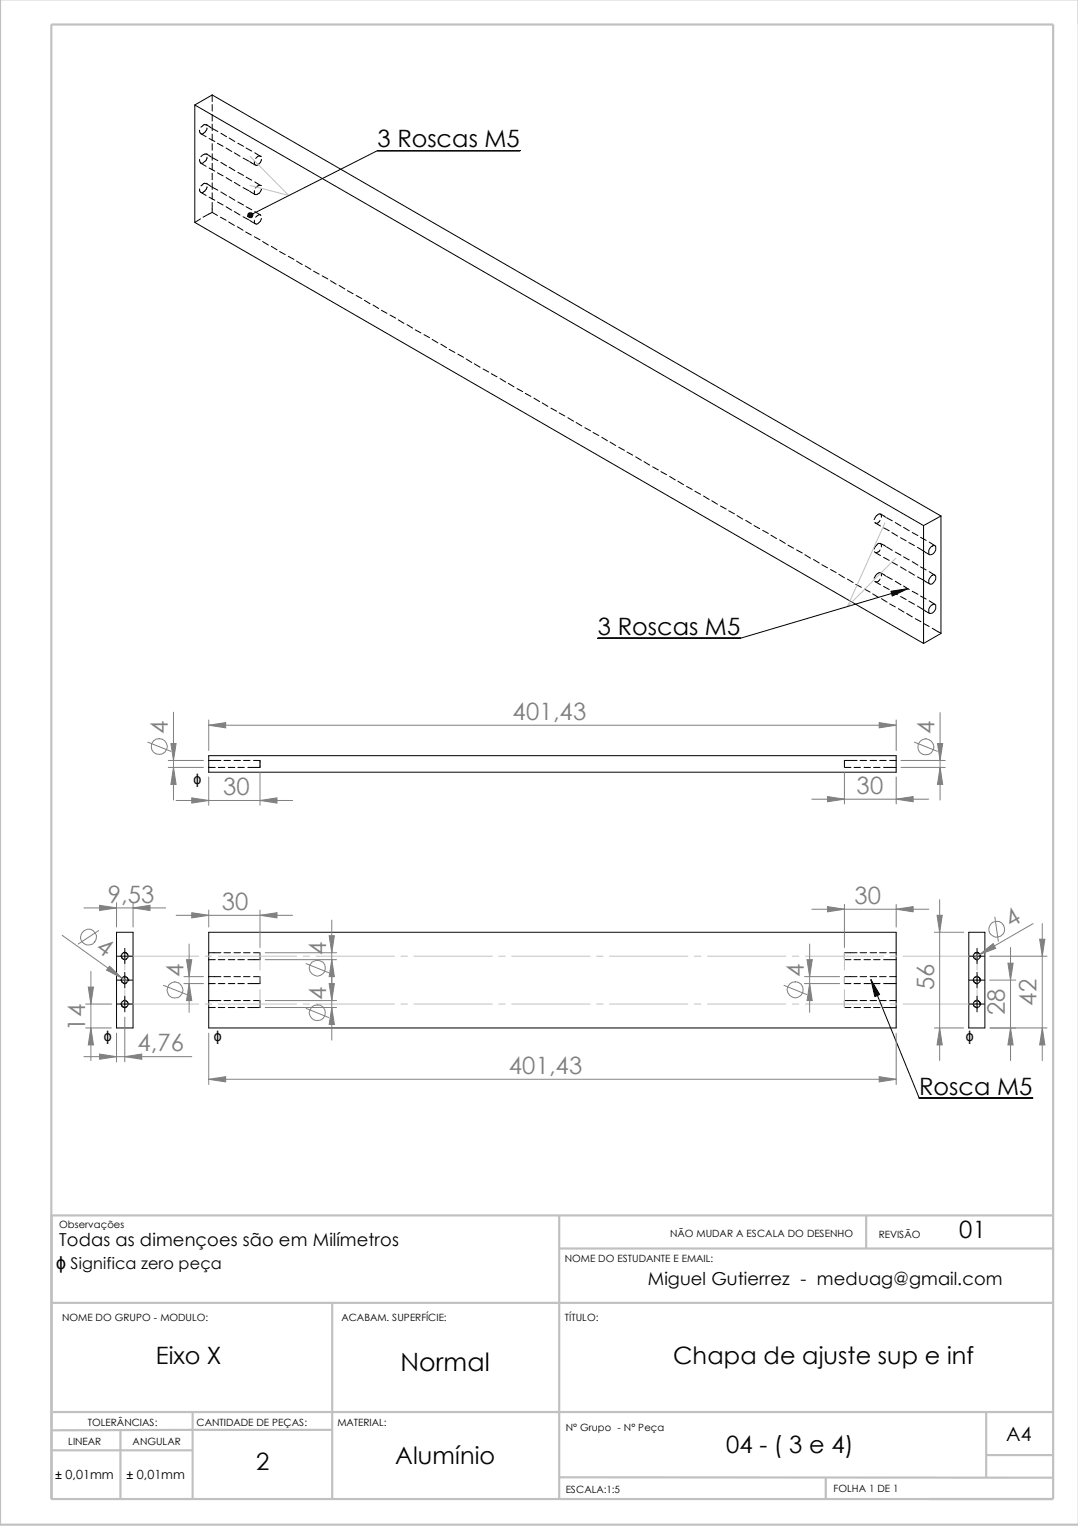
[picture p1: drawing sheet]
<svg xmlns="http://www.w3.org/2000/svg" width="210mm" height="297mm" viewBox="0 0 210 297" stroke-linecap="round" stroke-linejoin="round" font-family="sans-serif">
<g fill="none" stroke="#c0c0c0" stroke-width=".42">
<path d="M0 0v296.8h210M10 4.8h195.1v287h-195.1zM108.9 236.6v55.3M168.7 236.5v6.4M205.1 236.6h-195v55.3M10.1 253.6h195M64.7 253.6v38.3M108.9 243h96.2M10.3 274.9h194.8M23.5 278.4v13.2M37.2 278.3h27.4M37.5 274.9v17"/>
<path d="M37.5 278.3l-27.5 .1M192 274.8v12.8M10.2 282.3h27.3M108.9 287.6h96.2M160.8 287.6v4.2M192 283.2h13.1"/>
</g>
<g fill="none" stroke="#000" stroke-width=".19">
<path d="M41.3 18.5v1.3M41.3 18.5l-3.4 1.9M41.3 18.5l141.9 81.9M37.9 20.4l141.9 81.9M37.9 20.4v22.9M38.9 25.3v.6l.2 .1M38.9 31l.2 .8M38.9 36.8v.5l.2 .2M39.1 26l1 .6M39.1 31.8l1 .6M39.1 37.5l1 .5M39.6 31.7l-.5 .1"/>
<path d="M40.1 24.3h.1M40.1 30h.1M40.1 35.8h.1M40.1 24.3h-.5l-.5 .5M40.1 30a1.12 1.12 0 0 0-1 .5M40.1 35.8h-.5l-.5 .4M40.1 24.2l1 .7M40.1 29.9l1 .7M40.1 35.7l1 .7M40.3 24.9a1.51 1.51 0 0 1-.9 1.2l-.3-.1M40.3 30.6a1.08 1.08 0 0 1-.7 1M40.3 36.4a1.51 1.51 0 0 1-.9 1.1h-.3"/>
<path d="M40.7 38.4l1.1 .6M40.7 27l1.1 .5M40.7 32.7l1.1 .6M41.3 20.3v1.3M41.3 22.3v1.3M41.3 24.2v1.2M41.3 26.1v1.3M41.3 28v1.2M41.3 29.9v1.3M41.3 31.8v1.2M41.3 33.7v1.3M41.3 35.6v1.3"/>
<path d="M41.3 37.5v1.3M41.3 39.4v1.9M41.3 36.4l1.1 .6M41.3 25l1.1 .6M41.3 30.7l1.1 .6M42.3 27.9l1.1 .6M42.3 33.6l1.1 .6M42.3 39.3l1.1 .6M43 37.4l1.1 .6M43 25.9l1.1 .7M43 31.6l1.1 .7M44 28.8l1.1 .7"/>
<path d="M44 34.6l1.1 .6M44.6 26.9l1.1 .6M44.6 32.5l1.1 .7M44.6 38.3l1.1 .7M45.6 29.7l1.1 .7M45.6 35.5l1.1 .7M46.3 27.9l1.1 .6M46.3 33.6l1.1 .5M46.3 39.3l1.1 .6M47.3 30.8l1.1 .6M47.3 36.5l1.1 .6M47.9 28.8l1.1 .6"/>
<path d="M47.9 34.5l1.1 .6M48.6 31.4l1.1 .7M48.6 37.2l1.1 .7M49.5 31.4v.5l.2 .2M49.5 37.1v.6l.2 .2M49.6 29.7l1.1 .7M49.6 35.4l1.1 .7M50.2 37.8l-.5 .1M50.7 30.4h.1M50.7 36.1h.1M50.7 30.4h-.5l-.4 .4M50.7 36.1a1.12 1.12 0 0 0-1 .5"/>
<path d="M50.9 31a1.28 1.28 0 0 1-.9 1.2l-.3-.1M50.9 36.8a1.09 1.09 0 0 1-.7 .9M101.3 29.3h-27.8l-24.7 12.6M37.9 43.3l141.9 82M39 42.6l-1.1 .7M41.3 41.3l1 .6M41.3 41.3l-1.8 1M42.9 42.3l1.1 .6M44 40.2l1.1 .7M44.5 43.2l1.1 .7M45.6 41.2l1.1 .7M46.2 44.1l1.1 .7"/>
<path d="M47.3 42.2l1.1 .6M47.8 45.2l1.1 .5M47.9 40.2l1.1 .6M48.6 42.9l1.1 .6M49.5 46.1l1.1 .6M49.5 42.9v.5l.2 .1M49.6 41.2l1.1 .7M50.7 41.9l-.2-.1-.7 .5M50.7 41.9h.1M50.9 42.5a1.3 1.3 0 0 1-.9 1.1l-.3-.1M51.1 47l1.1 .7M52.8 47.9l1.1 .7"/>
<path d="M54.4 49l1.1 .6M56.1 49.9l1.1 .6M57.7 50.8l1.1 .7M59.4 51.8l1.1 .6M61 52.8l1.1 .6M62.7 53.7l1.1 .6M64.3 54.6l1.1 .7M66 55.6l1.1 .6M67.6 56.6l1.1 .6M69.3 57.5l1.1 .6M71 58.4l1.1 .7M72.6 59.4l1.1 .7"/>
<path d="M74.3 60.4l1.1 .6M75.9 61.3l1.1 .6M77.6 62.3l1.1 .6M79.2 63.2l1.1 .7M80.9 64.2l1.1 .6M82.5 65.1l1.2 .6M84.2 66.1l1.1 .6M85.9 67l1.1 .7M87.5 68l1.1 .6M89.2 68.9l1.1 .6M90.8 69.9l1.1 .7M92.4 70.8l1.1 .7"/>
<path d="M94.1 71.8l1.1 .6M95.7 72.8l1.1 .5M97.4 73.7l1.1 .7M99 74.6l1.1 .7M100.7 75.6l1.1 .6M102.3 76.6l1.1 .6M104 77.5l1.1 .7M105.6 78.4l1.1 .7M107.3 79.4l1.1 .6M108.9 80.4l1.1 .6M110.6 81.3l1.1 .7M112.2 82.2l1.1 .7"/>
<path d="M113.9 83.3l1.1 .5M115.5 84.2l1.1 .6M117.2 85.1l1.1 .7M118.8 86l1.1 .7M120.5 87.1l1.1 .6M122.1 88l1.1 .6M123.8 88.9l1.1 .7M125.4 89.9l1.1 .6M127.1 90.9l1.1 .6M128.7 91.8l1.1 .6M130.4 92.7l1.1 .7M132 93.7l1.1 .6"/>
<path d="M133.7 94.7l1.1 .6M135.3 95.6l1.1 .6M137 96.5l1.1 .7M138.6 97.5l1.1 .7M140.3 98.5l1.1 .6M141.9 99.4l1.1 .6M143.5 100.4l1.1 .6M145.2 101.3l1.1 .7M146.8 102.3l1.1 .6M148.5 103.2l1.1 .6M150.1 104.2l1.1 .6M151.8 105.1l1.1 .7"/>
<path d="M153.4 106.1l1.1 .6M155.1 107l1.1 .6M156.7 108l1.1 .7M158.4 108.9l1.1 .7M160 109.9l1.1 .6M161.7 110.9l1.1 .5M163.3 111.8l1.1 .7M165 112.7l1.1 .7M166.6 113.7l1.1 .6M168.3 114.7l1.1 .6M169.9 115.6l1.1 .7M170.3 107.4l.1 .2"/>
<path d="M170.3 101.7l.1 .1M170.3 113.1l.1 .1M170.4 101.8l1 .6M170.4 107.6l1 .5M170.4 113.2l1 .6M170.9 105.8h.5l.2 .2v.5M170.9 105.9l-.5 .5-.2 .5M171.4 101.3a.69 .69 0 0 1-1 .5M171.4 107a.91 .91 0 0 1-1 .6M171.4 112.7a.69 .69 0 0 1-1 .5M171.4 105.8l1.1 .6M171.4 100l1.1 .7"/>
<path d="M171.4 111.4l1.1 .7M171.6 100.7v-.4l-.4-.3-.5 .4-.5 .7M171.6 112.1v-.4l-.4-.3-.5 .4-.5 .8M171.6 116.5l1.1 .7M172 114.2l1.1 .6M172 102.7l1.1 .6M172 108.5l1.1 .6M172.6 100.8l1.1 .6M172.6 106.5l1.1 .6M172.6 112.2l1.1 .6M173.2 117.5l1.1 .6M173.7 103.7l1.1 .6"/>
<path d="M173.7 109.4l1.1 .6M173.7 115.1l1.1 .7M174.3 101.7l1.1 .7M174.3 107.5l1.1 .6M174.3 113.1l1.1 .7M174.9 118.5l1.1 .7M175.3 104.7l1.1 .6M175.3 110.3l1.1 .7M175.3 116.1l1.1 .6M175.9 102.6l1.1 .7M175.9 108.4l1.1 .6M175.9 114.1l1.1 .7"/>
<path d="M176.5 119.4l1.1 .7M176.8 114.6l-32.6 9.6h-27.8M177 117l1.1 .6M177 105.6l1.1 .6M177 111.3l1.1 .7M177.6 103.7l1.1 .6M177.6 109.3l1.1 .7M177.6 115.1l1.1 .6M178.6 106.5l1.1 .7M178.6 112.3l1.1 .6M178.6 118l1.1 .6M179.2 104.6l1.1 .6"/>
<path d="M179.2 110.3l1.1 .6M179.2 116l1.1 .6M179.8 102.3v23M179.9 107.3l1.1 .7M179.9 113l1.1 .7M179.9 118.7l1.1 .7M180.9 105.5l1.1 .7M180.9 111.3l1.1 .7M180.9 117l1.1 .6M181.3 106.5a.63 .63 0 0 1 .9-.1 1.3 1.3 0 0 1-1.2 1.6 1.18 1.18 0 0 1 .3-1.5zM181.3 117.9a.63 .63 0 0 1 .9-.1 1.3 1.3 0 0 1-1.2 1.6 1.18 1.18 0 0 1 .3-1.5zM181.5 112h.5a1.18 1.18 0 0 1-.7 1.7h-.3a1.18 1.18 0 0 1 .5-1.7z"/>
<path d="M183.2 100.4l-3.4 1.9M183.2 100.4v22.9l-3.4 2M178.2 120.4l1.1 .6M179.8 121.4l1.1 .5M181.5 122.3l1.7 .9M40.6 149.4h1.3M40.6 148h2.4M40.6 147.1h133.9v3.2h-133.9zM42.5 149.4h1.3M43.6 148h1.3M44.4 149.4h1.3M45.6 148h1.2"/>
<path d="M46.3 149.4h1.3M47.4 148h1.3M49.4 148h1.2v1.4h-2.3M164.4 149.4h1.3M166.3 149.4h1.3M166.9 148h-2.5v1.3M167.5 148h1.2M168.2 149.4h1.3M169.4 148h1.3M170.1 149.4h1.3M171.3 148h1.3M172 149.4h2.5"/>
<path d="M173.2 148h1.3M22.7 181.5h3.2v18.6h-3.2zM22.8 190.8h3M22.8 195.4h3M22.8 186.1h3M23.6 190.5a.64 .64 0 0 0 .2 .7 .64 .64 0 0 0 .8 .1M23.6 185.9a.63 .63 0 0 0 .3 .7 .63 .63 0 0 0 .7-.1M23.6 195.2l.2 .7 .5 .2 .3-.2M24 190.1h.3M24 185.4h.6l.3 .6M24 194.8h.3M24.3 190.1a.72 .72 0 0 1 .7 .7"/>
<path d="M24.3 194.8a.72 .72 0 0 1 .7 .6M24.3 184.6v3M24.3 189.3v3M24.3 193.9v3.1M40.6 190.1h2.4M40.6 185.4h2.4M40.6 194.8h2.4M40.6 181.5h133.9v18.6h-133.9zM40.6 186.8h1.3M40.6 191.5h1.3M40.6 196.1h1.3M42.5 186.8h1.3"/>
<path d="M42.5 191.5h1.3M42.5 196.1h1.3M43.6 190.1h1.3M43.6 185.4h1.3M43.6 194.8h1.3M44.4 186.8h1.3M44.4 191.5h1.3M44.4 196.1h1.3M45.6 190.1h1.2M45.6 185.4h1.2M45.6 194.8h1.2M46.3 186.8h1.3"/>
<path d="M46.3 191.5h1.3M46.3 196.1h1.3M47.4 190.1h1.3M47.4 185.4h1.3M47.4 194.8h1.3M49.4 190.1h1.2M49.4 185.4h1.2M49.4 194.8h1.2M50.6 185.5v1.3h-2.3M50.6 190.2v1.3h-2.3M50.6 194.8v1.3h-2.3M164.4 186.8h1.3"/>
<path d="M164.4 191.5h1.3M164.4 196.1h1.3M166.3 186.8h1.3M166.3 191.5h1.3M166.3 196.1h1.3M166.9 190.1h-2.5v1.3M166.9 185.4h-2.5v1.3M166.9 194.8h-2.5v1.2M167.5 190.1h1.2M167.5 185.4h1.2M167.5 194.8h1.2M168.2 186.8h1.3"/>
<path d="M168.2 191.5h1.3M168.2 196.1h1.3M169.4 190.1h1.3M169.4 185.4h1.3M169.4 194.8h1.3M169.6 190.7l9.4 23h22.1M170.1 186.8h1.3M170.1 191.5h1.3M170.1 196.1h1.3M171.3 190.1h1.3M171.3 185.4h1.3M171.3 194.8h1.3"/>
<path d="M172 186.8h2.5M172 191.5h2.5M172 196.1h2.5M173.2 190.1h1.3M173.2 185.4h1.3M173.2 194.8h1.3M188.6 181.5h3.2v18.6h-3.2zM188.7 190.8h3M188.7 195.4h3M188.7 186.1h3M189.6 186a.72 .72 0 0 0 .6 .8M189.6 190.6a.74 .74 0 0 0 .6 .9"/>
<path d="M189.6 195.4l.1 .5 .5 .2M189.8 185.5l.7-.1 .3 .5v.4M189.8 190.2h.2a.64 .64 0 0 1 .8 .3v.5M189.8 194.8h.2a.64 .64 0 0 1 .8 .4v.4M190.2 184.6v3M190.2 189.3v3M190.2 193.9v3.1M190.3 186.7l-.1 .1M190.3 191.4l-.1 .1M190.3 196l-.1 .1"/>
<circle cx="24.3" cy="186.1" r=".64"/>
<circle cx="24.3" cy="190.7" r=".64"/>
<circle cx="24.3" cy="195.4" r=".66"/>
<circle cx="190.2" cy="190.8" r=".68"/>
<circle cx="190.2" cy="195.4" r=".68"/>
<circle cx="190.2" cy="186.1" r=".68"/>
</g>
<g fill="none" stroke="#c0c0c0" stroke-width=".19">
<path d="M48.7 30.4l7.5 7.6-7.5-1.9M172.3 101.8l-7.3 16.3 9.4-9.4M24.3 192.6v2.8h14.4M24.3 190.1v1.3M38.7 186.1h-14.4v2.7M40 186.1h1.2M40 195.4h1.2M42.5 186.1h15.2M42.5 195.4h15.2M50.6 185.4v3.4M50.6 190.1v1.3M50.6 192.6v3.5"/>
<path d="M59 186.1h1.3M59 195.4h1.3M61.6 186.1h15.2M61.6 195.4h15.2M78.1 186.1h1.2M78.1 195.4h1.2M80.6 186.1h15.2M80.6 195.4h15.2M97.1 186.1h1.3M97.1 195.4h1.3M99.7 186.1h15.2M99.7 195.4h15.2"/>
<path d="M116.2 186.1h1.2M116.2 195.4h1.2M118.7 186.1h15.2M118.7 195.4h15.2M135.2 186.1h1.3M135.2 195.4h1.3M137.8 186.1h15.2M137.8 195.4h15.2M154.3 186.1h1.2M154.3 195.4h1.2M156.8 186.1h15.2M156.8 195.4h15.2"/>
<path d="M164.4 185.4v3.4M164.4 190.1v1.3M164.4 192.6v3.5M173.3 186.1h1.3M173.3 195.4h1.3M175.9 186.1h14.3v2.7M190.2 190.1v1.3M190.2 192.6v2.8h-14.3"/>
</g>
<g fill="#000" stroke="#000" stroke-width=".19">
<path d="M173.5 115.1l3.3-.5-3.1 1.4zM169.6 190.7l1.7 2.9-1 .4z"/>
<path d="M48.3 41.6a.53 .53 0 0 1 .9 0 .53 .53 0 0 1-.2 .8 .53 .53 0 0 1-.7-.3l.5-.2-.5 .2z" fill-rule="evenodd"/>
</g>
<g fill="none" stroke="#808080" stroke-width=".19">
<path d="M33.8 138.6v17.1M183 138.7v17M28.8 144.5l4.5 1.7M32.8 149.4h6.8M32.8 148h6.8M34.3 155.8h22.7M40.6 140.2v5.9M40.6 151.2v5.5M40.6 141.2h133.9M50.6 150.4v6.3M158.1 155.6h22.7M164.4 150.4v6.1"/>
<path d="M174.5 140.2v5.9M174.5 151.2v5.3M175.4 149.4h8.7M175.4 148h8.7M178.1 144.5l4.4 1.7M16.3 176.7h16M22.7 175.7v4.8M25.9 175.7v4.8M34.3 178.2h22.7M40.6 177.2v3.3M50.6 177.2v7.2M64.6 179.1v23.4"/>
<path d="M158.1 177h22.7M164.4 176.1v8.3M174.5 176.1v4.4M183 175.1v31.3M193.7 178.5l.7 4.7M201.2 179.8l-11.5 6.7M202.9 179.8v26.6M12.1 182.1l12.7 9M16.4 181.1a1.53 1.53 0 0 1 2.3 .9 1.53 1.53 0 0 1-1.4 2 1.53 1.53 0 0 1-1.6-1.9zM16.7 195.4h5.1M17.7 189.1v17.3M19.2 181.1l-4 2.7"/>
<path d="M24.3 198v8.7M31.8 191.8l4.5 1.8M35.8 190.1h3.8M35.8 191.5h3.8M36.8 183.8v13.2M51.6 194.8h13.9M51.6 196.1h13.9M51.6 186.8h13.9M51.6 185.4h13.9M59.6 196.3l4.4 1.8M59.6 187.6l4.4 1.7M152.7 191.8l4.4 1.8"/>
<path d="M156.6 190.1h6.9M156.6 191.5h6.9M157.6 183.8v13.2M181.9 181.5h5.7M192.7 190.8h5.1M192.7 186.1h11.2M196.8 184.4v22M16.3 205.7h21M16.7 200.1h5M22.7 201.1v5.6M40.6 201.1v10M40.6 210.1h133.9"/>
<path d="M174.5 201.1v10M181.9 200.1h5.7M192.8 200.1h11.1"/>
<circle cx="31" cy="145.3" r="1.54"/>
<circle cx="180.3" cy="145.4" r="1.58"/>
<circle cx="34.1" cy="192.7" r="1.56"/>
<circle cx="61.8" cy="188.4" r="1.55"/>
<circle cx="61.8" cy="197.2" r="1.54"/>
<circle cx="154.9" cy="192.7" r="1.54"/>
<circle cx="194.1" cy="180.9" r="1.54"/>
</g>
<g fill="#808080" stroke="#808080" stroke-width=".19">
<path d="M196.8 200.1l.5 3.3h-1z"/>
<path d="M183 200.1l.5 3.3h-1z"/>
<path d="M196.3 187.5h1l-.5 3.3z"/>
<path d="M202.4 182.8h1.1l-.6 3.3z"/>
<path d="M182.5 178.2h1l-.5 3.3z"/>
<path d="M202.9 200.1l.6 3.3h-1.1z"/>
<path d="M190.8 185.8l2.6-2.1 .5 .9z"/>
<path d="M19.4 205.2l3.3 .5-3.3 .5z"/>
<path d="M25.9 176.7l3.3-.5v1z"/>
<path d="M24.3 205.7l3.3-.5v1z"/>
<path d="M17.2 192.1h1l-.5 3.3z"/>
<path d="M19.4 176.2l3.3 .5-3.3 .5z"/>
<path d="M17.7 200.1l.5 3.3h-1z"/>
<path d="M21.3 188.1l2.4 2.3-3-1.6z"/>
<path d="M64.1 191.5h1l-.5 3.3z"/>
<path d="M64.6 196.1l.5 3.3h-1z"/>
<path d="M36.3 186.8h1l-.5 3.3z"/>
<path d="M36.8 191.5l.5 3.3h-1z"/>
<path d="M40.6 210.1l3.3-.5v1z"/>
<path d="M171.2 209.6l3.3 .5-3.3 .5z"/>
<path d="M157.1 186.8h1.1l-.6 3.3z"/>
<path d="M157.6 191.5l.6 3.3h-1.1z"/>
<path d="M174.5 177l3.3-.5v1z"/>
<path d="M161.1 176.5l3.3 .5-3.3 .5z"/>
<path d="M64.6 186.8l.5 3.3h-1z"/>
<path d="M64.1 182.1h1l-.5 3.3z"/>
<path d="M37.3 177.7l3.3 .5-3.3 .5z"/>
<path d="M50.6 178.2l3.3-.5v1z"/>
<path d="M183 149.4l.6 3.3h-1.1z"/>
<path d="M182.5 144.7h1.1l-.6 3.3z"/>
<path d="M50.6 155.8l3.3-.5v1z"/>
<path d="M37.3 155.3l3.3 .5-3.3 .5z"/>
<path d="M40.6 141.2l3.3-.5v1z"/>
<path d="M171.2 140.7l3.3 .5-3.3 .5z"/>
<path d="M161.1 155.1l3.3 .5-3.3 .5z"/>
<path d="M174.5 155.6l3.3-.5v1z"/>
<path d="M33.3 144.7h1l-.5 3.3z"/>
<path d="M33.8 149.4l.5 3.3h-1z"/>
</g>
<text font-size="4.9" x="78" y="266.8">Normal</text>
<g font-size="4.7">
<text x="73.5" y="28.6">3 Roscas M5</text>
<text x="116.4" y="123.6">3 Roscas M5</text>
<text x="179" y="213">Rosca M5</text>
<text x="186.8" y="240.9">01</text>
<text x="30.3" y="265.5">Eixo X</text>
<text x="131.1" y="265.5">Chapa de ajuste sup e inf</text>
<text x="49.9" y="286.1">2</text>
<text x="77" y="285">Alumínio</text>
<text x="141.4" y="282.9">04 - ( 3 e 4)</text>
</g>
<g font-size="4.7" fill="#808080">
<text x="32.7" y="142.9" transform="rotate(-90 32.7 142.9)">4</text>
<text x="99.8" y="140.2">401,43</text>
<text x="181.9" y="142.9" transform="rotate(-90 181.9 142.9)">4</text>
<text x="43.4" y="154.8">30</text>
<text x="166.8" y="154.5">30</text>
<text x="21" y="175.7">9,53</text>
<text x="43.2" y="177.2">30</text>
<text x="166.4" y="176">30</text>
<text x="18.5" y="184.9" transform="rotate(36 18.5 184.9)">4</text>
<text x="63.5" y="186" transform="rotate(-90 63.5 186)">4</text>
<text x="196.8" y="180.6" transform="rotate(-30 196.8 180.6)">4</text>
<text x="35.7" y="190.2" transform="rotate(-90 35.7 190.2)">4</text>
<text x="156.5" y="190.2" transform="rotate(-90 156.5 190.2)">4</text>
<text x="63.5" y="194.7" transform="rotate(-90 63.5 194.7)">4</text>
<text x="181.9" y="192.7" transform="rotate(-90 181.9 192.7)">56</text>
<text x="195.7" y="197.6" transform="rotate(-90 195.7 197.6)">28</text>
<text x="201.8" y="195.8" transform="rotate(-90 201.8 195.8)">42</text>
<text x="16.6" y="200.6" transform="rotate(-90 16.6 200.6)">14</text>
<text x="26.8" y="204.7">4,76</text>
<text x="99.1" y="209.1">401,43</text>
</g>
<text font-size="3.8" x="195.9" y="280.4">A4</text>
<g font-size="3.5">
<text x="11.5" y="242.5">Todas as dimençoes são em Milímetros</text>
<text x="10.9" y="247">ɸ Significa zero peça</text>
<text x="126.2" y="250.2">Miguel Gutierrez - meduag@gmail.com</text>
</g>
<g font-size="2.8">
<text x="37.7" y="152.5">ɸ</text>
<text x="20.2" y="202.7">ɸ</text>
<text x="41.7" y="202.7">ɸ</text>
<text x="188" y="202.6">ɸ</text>
</g>
<g font-size="2.5">
<text x="10.8" y="287.8">± 0,01mm</text>
<text x="24.6" y="287.8">± 0,01mm</text>
</g>
<g font-size="1.9">
<text x="11.5" y="239.1">Observações</text>
<text x="110" y="245.6">NOME DO ESTUDANTE E EMAIL:</text>
<text x="130.5" y="240.8">NÃO MUDAR A ESCALA DO DESENHO</text>
<text x="171.1" y="241.1">REVISÃO</text>
<text x="12.1" y="257.1">NOME DO GRUPO - MODULO:</text>
<text x="66.5" y="257.1">ACABAM. SUPERFÍCIE:</text>
<text x="110" y="257.2">TÍTULO:</text>
<text x="13.3" y="281.2">LINEAR</text>
<text x="17.1" y="277.5">TOLERÂNCIAS:</text>
<text x="25.8" y="281.2">ANGULAR</text>
<text x="38.3" y="277.5">CANTIDADE DE PEÇAS:</text>
<text x="65.7" y="277.5">MATERIAL:</text>
<text x="110.2" y="278.6">N° Grupo - N° Peça</text>
<text x="110.2" y="290.6">ESCALA:1:5</text>
<text x="162.3" y="290.4">FOLHA 1 DE 1</text>
</g>
</svg>
